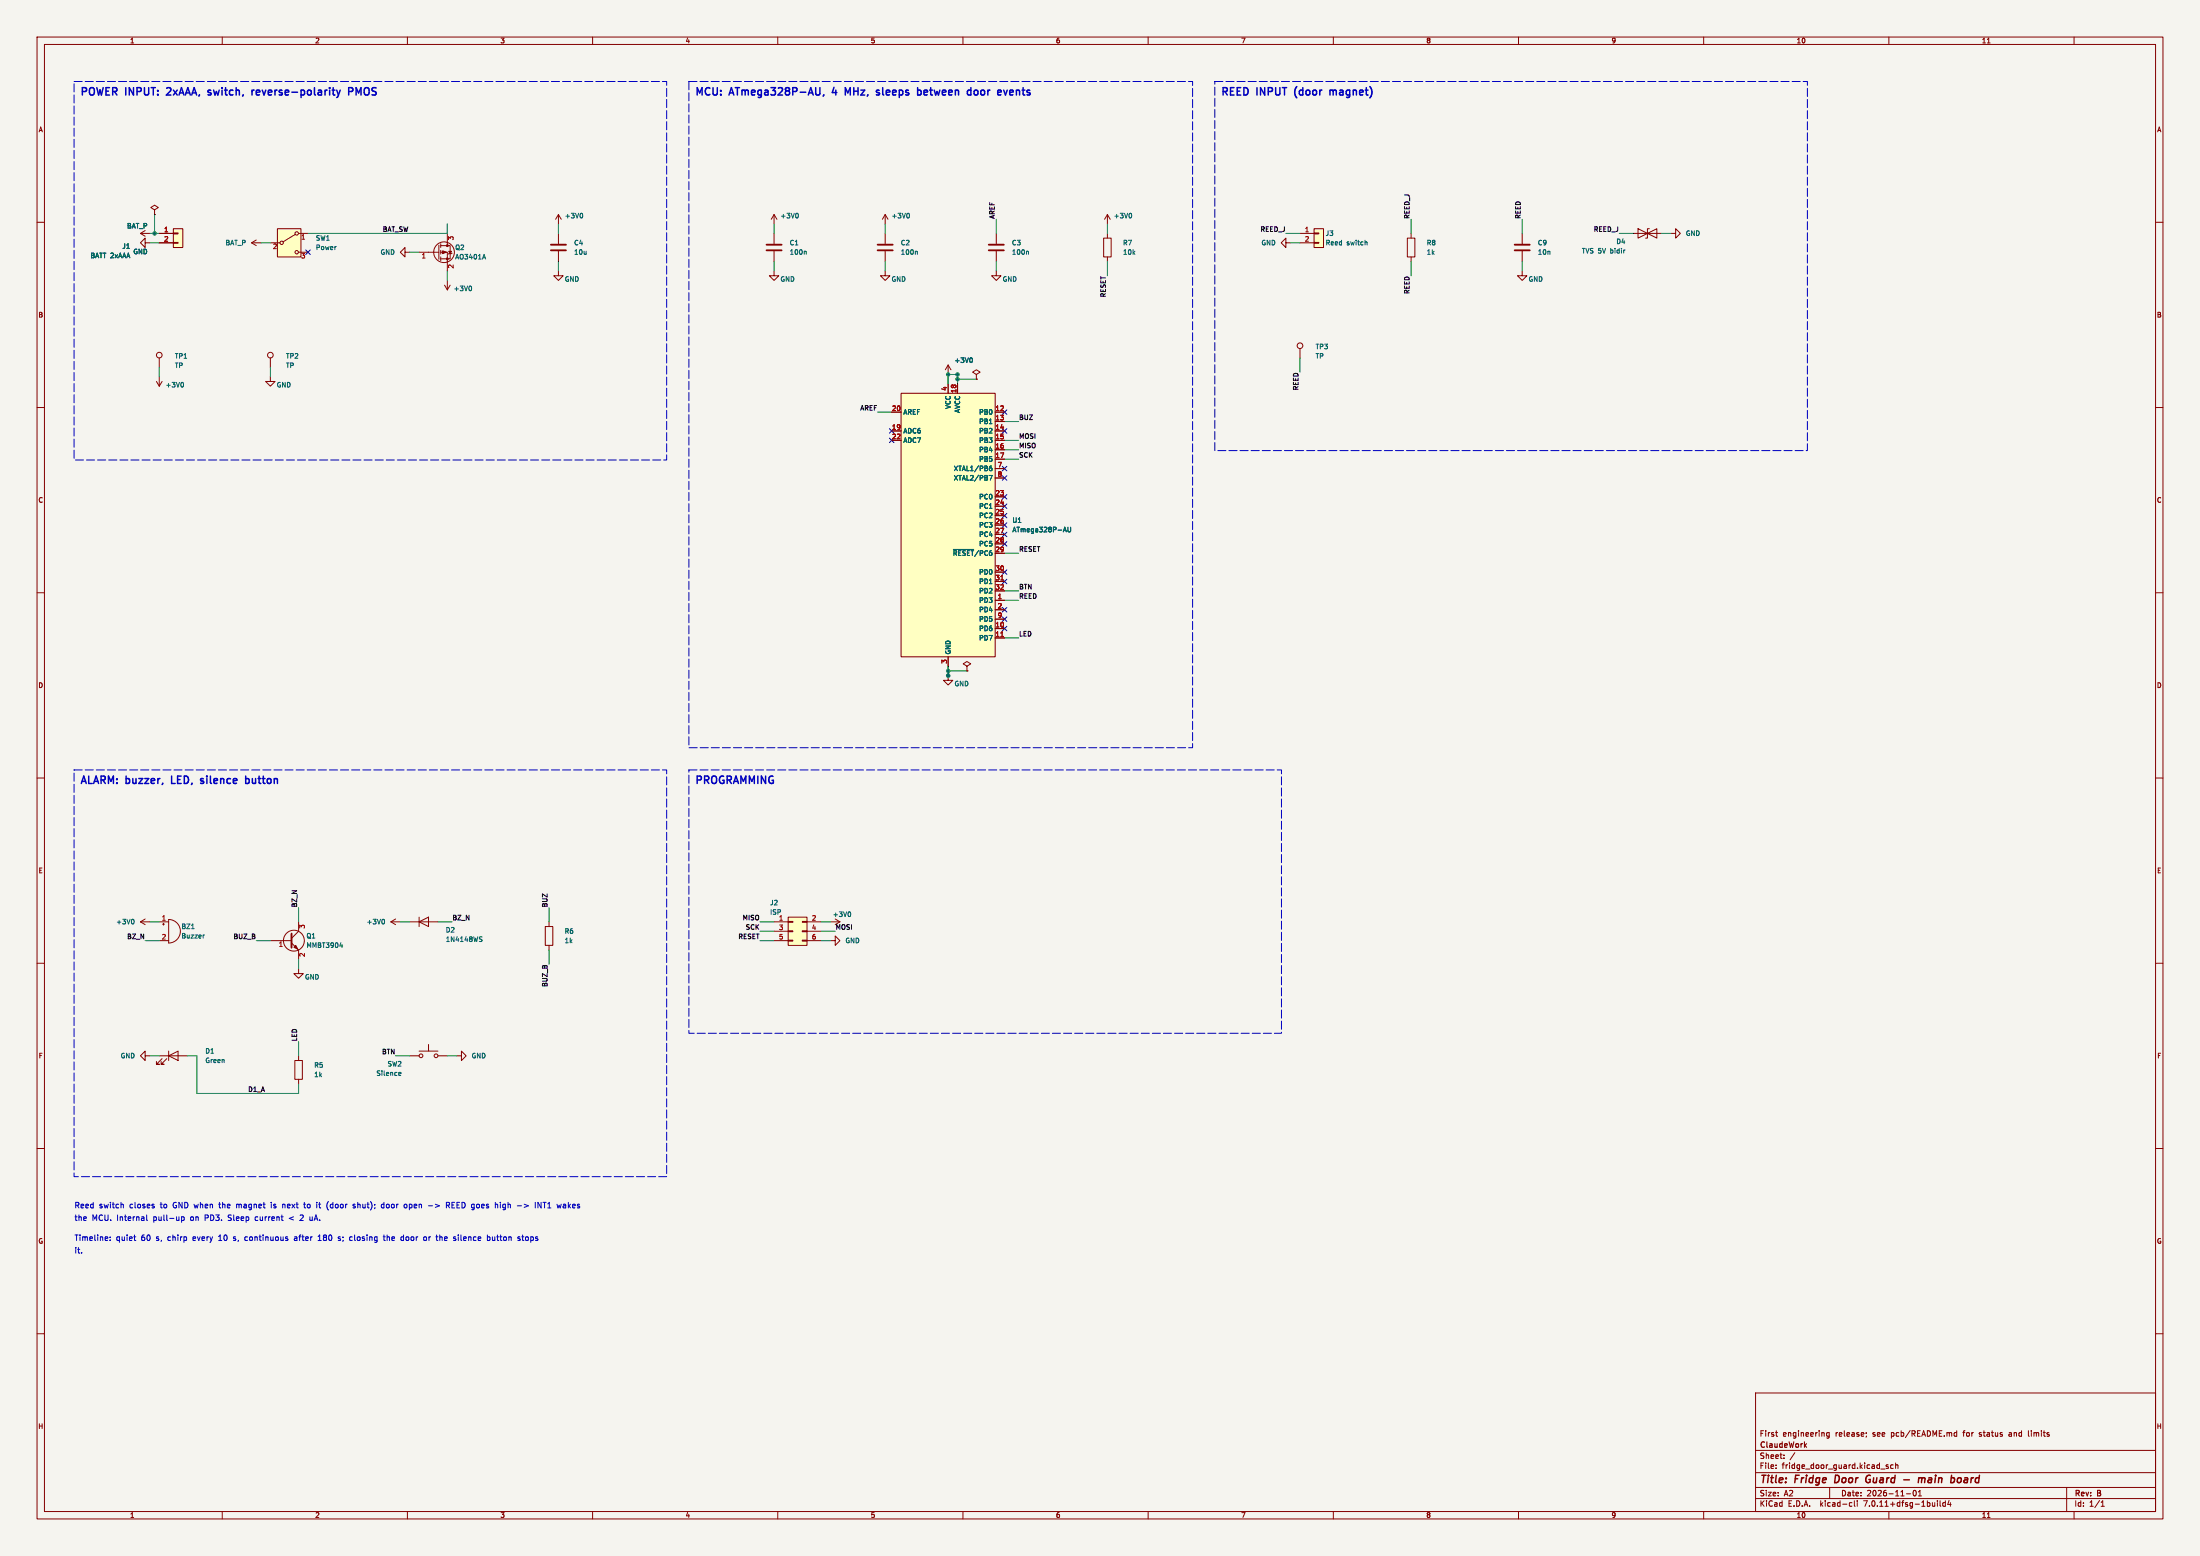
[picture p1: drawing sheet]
<svg xmlns="http://www.w3.org/2000/svg" width="594mm" height="420mm" viewBox="0 0 594 420" stroke-linecap="round" stroke-linejoin="round" font-family="sans-serif">
<path d="M0 0h594v420h-594z" fill="#f5f4ef" stroke="#f5f4ef" stroke-width=".27"/>
<g fill="none" stroke="#840000" stroke-width=".27">
<path d="M10 10h574v400h-574zM12 12h570v396h-570zM60 10v2M110 10v2M160 10v2M210 10v2M260 10v2M310 10v2M360 10v2M410 10v2M460 10v2M510 10v2"/>
<path d="M536.6 11.6h.7M560 10v2M10 60h2M41.7 56.6l1-.6-1-.6-1 .6 1 .6v1.3M41.7 57.9h.1M150.8 57.9v2.6M150.8 57.9l-.8 1.3M150.8 57.9l.7 1.3M209 57.9v2.6M209 57.9l-.8 1.3M209 57.9l.8 1.3M239 57.9v2.6"/>
<path d="M239 57.9l-.8 1.3M239 57.9l.8 1.3M299 57.9l-.8 1.3M299 57.9v2.6M299 57.9l.8 1.3M582 60h2M37.9 63l1.3 .8M37.9 63h2.6M39.2 65.5v-1.2l-1.3 1.2 1.3 1.3v-1.3h1.3M39.2 62.2l-1.3 .8M43 65.5h3.8M43 63h3.8"/>
<path d="M46.8 65.4h1.3v.3h-1.3zM46.8 62.9h1.3v.2h-1.3zM46.8 61.7h2.5v5.1h-2.5zM67.9 65.5l1.3 .8M67.9 65.5h2.6M69.2 64.8l-1.3 .7M73 65.5h2.5M74.9 61.7h6.4v7.6h-6.4zM79.7 63.3l-3.3 2M80.6 68.1h2.6M80.6 63h2.6M109.4 68.1v-1.3l-1.3 1.3 1.3 1.2v-1.2h1.2"/>
<path d="M113.2 68.1h5.3M118.5 66.2v3.8M119 68.1h1.8v5.1M119 66.3h2.5v3.6h-2.5M119 65.8v1M119 67.6v1M119 69.3v1.1M120 77l.8 1.2M120.8 63v3.3M120.8 75.7v2.5M121.2 67.8h.7l-.4 .7zM121.5 77l-.7 1.2"/>
<path d="M122.1 68.3l-1.1 .3M150.8 73.2v1.2h1.2l-1.2 1.3-1.3-1.3h1.3M150.8 63v2.8M150.8 67.8v2.8M209 73.2v1.2h1.3l-1.3 1.3-1.3-1.3h1.3M209 63v2.8M209 67.8v2.8M239 73.2v1.2h1.3l-1.3 1.3-1.3-1.3h1.3M239 63v2.8M239 67.8v2.8M269 73.2v1.2h1.3l-1.3 1.3-1.3-1.3h1.3M269 63v2.8"/>
<path d="M269 67.8v2.8M298 64.3h2v5h-2zM299 63v1.3M299 69.3v1.3M347.2 65.5v-1.2l-1.3 1.2 1.3 1.3v-1.3h1.3M351 65.5h3.8M351 63h3.8M354.8 65.4h1.3v.3h-1.3zM354.8 62.9h1.3v.2h-1.3zM354.8 61.7h2.6v5.1h-2.6zM380 64.3h2v5h-2zM381 63v1.3"/>
<path d="M381 69.3v1.3M411 73.2v1.2h1.3l-1.3 1.3-1.3-1.3h1.3M411 63v2.8M411 67.8v2.8M441 63h7.6M442.3 61.7v2.6l5-2.6v2.6zM445.3 61.7h-.5v2.6h-.5M451.2 63h1.2v-1.3l1.3 1.3-1.3 1.3v-1.3M43 96.6v2.6M73 96.6v2.6M256 98.5v2.6M256 98.5l-.8 1.3"/>
<path d="M256 98.5l.8 1.3M351 94.1v2.5M10 110h2M42.2 103l.8 1.2M43 101.7v2.5M43.8 103l-.8 1.2M73 101.7v1.3h1.3l-1.3 1.2-1.3-1.2h1.3M240.8 111.2h2.5M240.8 116.3h2.5M240.8 118.9h2.5M243.3 106.2h25.4v71.1h-25.4zM256 103.6v2.6"/>
<path d="M258.5 103.6v2.6M263.6 101.1l1-.7-1-.6-1 .6 1 .7v1.2M263.6 102.3h.1M268.7 111.2h2.5M268.7 113.8h2.5M268.7 116.3h2.5M268.7 118.9h2.5M582 110h2M268.7 121.4h2.5M268.7 123.9h2.5M268.7 134.1h2.5M268.7 136.6h2.5"/>
<path d="M268.7 139.2h2.5M268.7 126.5h2.5M268.7 129h2.5M10 160h2M268.7 141.7h2.5M268.7 144.3h2.5M268.7 146.8h2.5M268.7 149.3h2.5M268.7 154.4h2.5M268.7 157h2.5M268.7 159.5h2.5M582 160h2"/>
<path d="M256 177.3v2.5M261.1 179.8l1-.6-1-.6-1 .6 1 .6v1.3M268.7 162h2.5M268.7 169.7h2.5M268.7 172.2h2.5M268.7 164.6h2.5M268.7 167.1h2.5M256 182.4v1.2h1.3l-1.3 1.3-1.3-1.3h1.3M261.1 181.1h.1M10 210h2M582 210h2M10 260h2"/>
<path d="M37.9 248.8l1.3 .8M37.9 248.8h2.6M39.2 248.1l-1.3 .7M43 248.8h2.5M43 253.9h2.5M43.9 249.5h.5M44.1 249.2v.5M45.5 248.2a3.2 3.2 0 0 1 3.2 3.2 3.2 3.2 0 0 1-3.2 3.1zM73 253.9h5.7M78.7 254.5l1.9 1.9v2.6M80.6 248.8v2.6l-1.9 1.9M105.5 248.8h2.6"/>
<path d="M105.5 248.8l1.3 .8M106.8 248.1l-1.3 .7M110.6 248.8h7.6M113.2 248.8l2.5-1.3v2.6zM113.2 247.5v2.6M147.2 250.1h2.1v5.1h-2.1zM148.2 248.8v1.3M148.2 255.2v1.2M209 248.8h3.8M209 253.9h3.8M209 251.4h3.8M212.8 253.8h1.3v.2h-1.3z"/>
<path d="M212.8 251.2h1.3v.3h-1.3zM212.8 248.7h1.3v.2h-1.3zM212.8 247.5h5.1v7.7h-5.1zM216.6 253.8h1.3v.2h-1.3zM216.6 251.2h1.3v.3h-1.3zM216.6 248.7h1.3v.2h-1.3zM217.9 248.8h3.8M217.9 253.9h3.8M217.9 251.4h3.8M224.2 253.9h1.3v-1.3l1.3 1.3-1.3 1.3v-1.3M224.2 248.8h2.6M225.5 248.1l1.3 .7"/>
<path d="M226.8 248.8l-1.3 .8M582 260h2M80.6 261.5v1.3h1.3l-1.3 1.3-1.2-1.3h1.2M39.2 285v-1.3l-1.3 1.3 1.3 1.3v-1.3h1.3M43 285h7.6M43.8 285.7l-1.6 1.6h.8h-.8v-.8M45 285.7l-1.5 1.6h.8h-.8v-.8M45.5 285l2.6-1.3v2.6zM45.5 283.7v2.6M79.6 286.3h2v5h-2zM80.6 285v1.3M80.6 291.3v1.3"/>
<path d="M110.6 285h2.6M113.2 283.7h5M115.7 281.9v1.8M118.2 285h2.6M123.3 285h1.3v-1.3l1.3 1.3-1.3 1.3v-1.3M10 310h2M582 310h2M10 360h2M474 376h108v32h-108zM582 360h2M474 397.5h108M474 391.5h108"/>
<path d="M479.4 386.7h.6M479.5 396.2v.2M479.5 395.4v.2M479.7 387.6l.3 .1M481.7 393.5v.2M481.7 392.7v.2M484.6 392.1l-1.3 1.9M493.9 386.7h-.4l-.3 .3 .1 .6h.6M493.9 386.7v1.2l-.3 .3-.4-.1M503.9 386.7v.2M504 387.6l-.2 .3M507.8 396.5h1.2"/>
<path d="M509.8 395.4h-.3l-.3 .2 .1 .2 .5 .1v.4h-.6M511.2 395.4h-.5l-.2 .3 .1 .6h.6M511.8 395.5l.6-.1 .1 1M511.8 394.9v1.5M527.7 386.7h.6M527.7 387.6h.6M528.3 386.2v1.5M542.5 387.2v.4M547.7 386.2v1.3l.2 .2M60 408v2M110 408v2M160 408v2"/>
<path d="M210 408v2M260 408v2M310 408v2M360 408v2M410 408v2M460 408v2M474 404.5h108M474 401.5h108M494 401.5v3M499.6 405.6h.4M500 406.5l-.4 .1M500.7 405.1v1.3l.2 .2"/>
<path d="M501.5 405.1v.1M501.5 405.6v1M510 408v2M514.7 403.2h1.2M516.7 402.3h.2a.8 .8 0 0 1 .5 .7 .8 .8 0 0 1-.5 .8 1 1 0 0 1-.2-1.5zM518 403.8h.8M518 402.7l.4-.4v1.5M523.1 405.1v.1M523.1 405.6v1M523.8 405.1v1.3l.2 .2M525.2 405.6h-.4l-.3 .3 .2 .6h.5M525.2 405.1v1.5"/>
<path d="M526.2 405l-.3 1.1h.9M526.6 405.6v1M536.6 409.6h.7M558 401.5v6.5M560 408v2M567.3 406.6h.9M567.3 405.5l.4-.4v1.5"/>
<circle cx="76" cy="65.5" r=".46"/>
<circle cx="80.1" cy="68.1" r=".46"/>
<circle cx="80.1" cy="63" r=".46"/>
<circle cx="119.9" cy="68.1" r="2.79"/>
<circle cx="43" cy="95.9" r=".76"/>
<circle cx="73" cy="95.9" r=".76"/>
<circle cx="351" cy="93.3" r=".76"/>
<circle cx="79.3" cy="253.9" r="2.82"/>
<circle cx="113.7" cy="285" r=".51"/>
<circle cx="117.7" cy="285" r=".51"/>
</g>
<path d="M495.6 398.2l-.2 2h.4M503.9 399.9l.4 .3 .5-.1M504.6 399.3h.4M504.8 398.2l-.5 .1-.4 .4M514 399.4h1.5M518.1 398.9l-.2 1.3M518.2 399l.5-.1 .2 .2M518.9 399.1l.3-.2 .5 .1-.1 1.2M518.9 399.1l-.1 1.1M528.6 399.1l.6-.2 .4 .3-.3 .9h-.7" fill="none" stroke="#840000" stroke-width=".4"/>
<g fill="none" stroke="#006464" stroke-width=".27">
<path d="M157 57.6a.79 .79 0 0 1 0 1.2M215.2 57.6a.8 .8 0 0 1 0 1.2M245.2 57.6a.79 .79 0 0 1 0 1.2M305.2 57.6a.8 .8 0 0 1 0 1.2M127 77.2a.8 .8 0 0 1 0 1.3M130.7 68.7l.4 1.2M217.5 67.8l.2 .2v.7M247.5 67.8l.2 .2v.7M277.5 67.8l.2 .2v.7M368.9 65.3l.2 .2v.6M262.2 96.6a.8 .8 0 0 1 0 1.3M49.2 103.2a.79 .79 0 0 1 0 1.3"/>
<path d="M267.1 128.3h.8l-.5 1.3M267.2 126.4l.4-.1 .3 .2-.2 .5-.5-.1M267.7 125.8l-.5 .3M257.4 148.3h5.5M287.2 143.2h.6M287.5 142.3l.4 1.3M288.3 142.3v1l.3 .3 .5-.3v-1M35.9 248.1a.79 .79 0 0 1 0 1.3M51.7 250.7h.7M55.2 252.4h-.2M91.7 255.3h.8M92.3 254.9v.8"/>
<path d="M103.5 248.1a.79 .79 0 0 1 0 1.3M129.7 253.5l.3 .1 .1 .3-.5 .2M129.7 252.9h.4M229.4 246.1a.79 .79 0 0 1 0 1.3M107.8 289.5h.4l.1 .3-.6 .1M108.2 290.2l-.4 .1"/>
</g>
<path d="M148.7 67.6h4.1M148.7 66h4.1M207 67.6h4M207 66h4M237 67.6h4M237 66h4M267 67.6h4M267 66h4M409 67.6h4M409 66h4M78.7 252v3.8" fill="none" stroke="#840000" stroke-width=".51"/>
<g fill="#840000" stroke="#840000" stroke-width=".27">
<path d="M119.5 67.7l1 .4-1 .4z"/>
<path d="M79.4 255.7l.5-.5 .5 1z"/>
<circle cx="120.8" cy="69.9" r=".25"/>
<circle cx="120.8" cy="66.3" r=".25"/>
</g>
<g fill="#ffffc2" stroke="#ffffc2" stroke-width=".27">
<path d="M46.8 61.7h2.5v5.1h-2.5z"/>
<path d="M243.3 106.2h25.4v71.1h-25.4z"/>
<path d="M212.8 247.5h5.1v7.7h-5.1z"/>
<path d="M354.8 61.7h2.6v5.1h-2.6z"/>
<path d="M74.9 61.7h6.4v7.6h-6.4z"/>
</g>
<path d="M270.2 156.5h.7M270.2 171.8h.7" fill="none" stroke="#a90000" stroke-width=".27"/>
<g fill="none" stroke="#0000c2" stroke-width=".27">
<path d="M28.9 333.8l.2 .4-.7 .1M29 334.8h-.1M29.7 334.7v.1M29.7 333.9v.2M33.1 325l.2 .3v.7M36.1 333.8h.6M36.4 334.8h.3M39.6 327.9v1.3l.2 .2M41.6 325.6v.4M49 328.4v1.5M49 328.5l.5-.1 .2 .3-.1 .7h-.6M59 334.8h.9"/>
<path d="M59.2 333.7l-.2 .1M63 334.8h.2M63.1 333.9v.4M63.9 325v1M64 325.1l-.1 .1M66.4 333.8l-.3 .3v.5l.3 .2M69 328.6v.7M73.2 324.5v.2M73.2 325v1M76.3 325v1M76.7 325l-.4 .2M77.7 334.4v.4"/>
<path d="M79.2 328.4l-1.1 .5 1.1 .4M80 333.8l-.5 .1M80 334.3l-.5 .2v.3h.5M81.6 327.9l-.6 .2M81.8 328.6l-.8 .8h.9M82 325h.5M82.2 324.5v1.3l.3 .2M83.7 329.4h.5M85.9 334.8h.8M85.9 333.8l.4-.5v1.5M86 325h.6M88.5 326.3l.2 .3"/>
<path d="M88.7 324.3l-.2 .3M91.9 333.9l-.4-.1-.2 .3 .1 .2 .5 .1v.4h-.6M94.7 333.8l.4 .1M95.1 334.8h-.4M95.9 325.1l-.4-.1-.2 .3 .1 .2 .5 .1v.4h-.6M103.5 333.8h.5M103.7 325.1l-.5-.1-.2 .3 .1 .7h.6M103.7 324.5v1.5M103.7 333.3v1.3l.3 .2M104.5 333.3v1.5M104.6 333.9l-.1 .1M108.5 333.8l.5 .1"/>
<path d="M109 334.8h-.5M109 333.3v1.5M109.6 325l.3 .3v.5l-.3 .2M114.9 333.8l.3 .3v.5l-.3 .2M115.7 325.5h1.1M118.8 333.9h.5M120.5 325.3h.7l.1-.6-.8-.2v1.5M120.9 325.3l.5 .7M122 325.3h.5M122.7 324.5h-.7v1.5h.7M123.7 333.3v.2M123.7 333.8v1"/>
<path d="M131.7 333.8l.6 .3-.1 .6-.5 .1M133 333.8v.8l.4 .2M135.1 324.5v.2M135.1 325v1M140.2 334.3l.3 .3-.3 .2M140.2 333.8l.2 .1M140.9 333.8h.6M141.1 333.3v1.3l.4 .2M141.5 325l1.2 .5-1.2 .4M144.5 324.5v1.5M146.1 324.5v1.5l-.9-1.5v1.5M146.6 324.5h.9"/>
<path d="M152.1 325.1h.6v.9M152.1 326h.6M152.7 325.4l-.6 .1"/>
</g>
<g fill="none" stroke="#0000c2" stroke-width=".4">
<path d="M45.1 23.7l-.1 .1M46 24.5l-1.1 1.2h1.2M56.4 24.3l.5 .1M56.4 25l.5 .1 .1 .3-.3 .3h-.4M68.6 24.3l-.6 .4M69.9 24.3h-.4l-.3 .3 .1 1 .6 .1M70.1 24.8l-.9 .2M94.1 24.7l1-.1 .2-.3-.1-.5-.3-.1h-.8v2M96.8 25.1l-.7-1.4v2M221.4 23.7v1.6l-.4 .4M222.4 25.6l-.2 .3M225.2 23.6l-.5 1.4h1.3"/>
<path d="M229.6 23.7l-.7 1.4-.7-1.4v2M237.2 25l.3 .3-.3 .4M237.2 24.3l.2 .1M250.3 24.4l-.5-.1-.3 .3 .1 1h.7M250.4 24.8l-.9 .2M263.1 24.5l.3-.2 .6 .2v.8l-.1 .3-.5 .1-.3-.2zM273.5 24.4l-.6-.1-.3 .3 .1 1h.8M273.6 24.8l-1 .2M359.1 24.3v1.4M359.1 24.5l.6-.2 .3 .3M360 24.6v1.1M360 24.4v.2"/>
<path d="M46.3 209.5v2h1M54.2 210.7l.8 .4-.1 .3-.6 .1M54.2 210.2h.7M66.3 210.2l.6-.1 .4 .4-.2 .9h-.8M66.3 209.5v2"/>
</g>
<path d="M20 22h160v102.2h-160v-102.2M186 22h136v179.8h-136v-179.8M328 22h160v99.6h-160v-99.6M20 207.8h160v109.8h-160v-109.8M186 207.8h160v71.1h-160v-71.1" fill="none" stroke="#0000c2" stroke-width=".27" stroke-dasharray="2.2 .8"/>
<g fill="none" stroke="#009600" stroke-width=".27">
<path d="M41.7 57.9v5.1M269 59.2v3.8M381 59.2v3.8M411 59.2v3.8M40.5 65.5h2.5M40.5 63h2.5M70.5 65.5h2.5M110.6 68.1h2.6M120.8 60.5v2.5h-37.6M120.8 73.2v2.5M150.8 60.5v2.5M150.8 70.6v2.6"/>
<path d="M209 60.5v2.5M209 70.6v2.6M239 60.5v2.5M239 70.6v2.6M269 70.6v2.6M299 60.5v2.5M299 70.6v3.8M347.2 63h3.8M348.5 65.5h2.5M381 70.6v3.8M411 70.6v2.6M437.2 63h3.8"/>
<path d="M448.6 63h2.6M43 99.2v2.5M73 99.2v2.5M351 96.6v3.8M236.9 111.2h3.9M256 101.1h.1M256 101.1h2.5v2.5M256 101.1v2.5M258.5 102.3h5.1M271.2 118.9h3.8M271.2 113.8h3.8M271.2 121.4h3.8"/>
<path d="M271.2 123.9h3.8M271.2 149.3h3.8M271.2 159.5h3.8M256 179.8v2.6M271.2 162h3.8M271.2 172.2h3.8M256 182.4h.1M256 181.1h5.1M39.2 253.9h3.8M40.5 248.8h2.5M69.2 253.9h3.8M80.6 245v3.8"/>
<path d="M80.6 259v2.5M108.1 248.8h2.5M118.2 248.8h3.9M148.2 245v3.8M148.2 256.4v3.8M205.2 248.8h3.8M205.2 253.9h3.8M205.2 251.4h3.8M221.7 248.8h2.5M221.7 253.9h2.5M221.7 251.4h3.8M40.5 285h2.5"/>
<path d="M50.6 285h2.6v10.1h27.4v-2.5M80.6 281.2v3.8M106.8 285h3.8M120.8 285h2.5"/>
</g>
<g fill="none" stroke="#000084" stroke-width=".27">
<path d="M82.6 67.5l1.2 1.2M83.8 67.5l-1.2 1.2M240.2 115.7l1.2 1.2M240.2 118.2l1.2 1.3M241.4 115.7l-1.2 1.2M241.4 118.2l-1.2 1.3M270.6 110.6l1.2 1.2M270.6 115.7l1.2 1.2M271.8 110.6l-1.2 1.2M271.8 115.7l-1.2 1.2M270.6 128.4l1.2 1.2M270.6 138.6l1.2 1.2"/>
<path d="M270.6 133.5l1.2 1.2M270.6 136l1.2 1.2M270.6 125.9l1.2 1.2M271.8 128.4l-1.2 1.2M271.8 138.6l-1.2 1.2M271.8 133.5l-1.2 1.2M271.8 136l-1.2 1.2M271.8 125.9l-1.2 1.2M270.6 146.2l1.2 1.2M270.6 143.6l1.2 1.3M270.6 153.8l1.2 1.2M270.6 156.3l1.2 1.3"/>
<path d="M270.6 141.1l1.2 1.2M271.8 146.2l-1.2 1.2M271.8 143.6l-1.2 1.3M271.8 153.8l-1.2 1.2M271.8 156.3l-1.2 1.3M271.8 141.1l-1.2 1.2M270.6 169.1l1.2 1.2M270.6 166.5l1.2 1.2M270.6 164l1.2 1.2M271.8 169.1l-1.2 1.2M271.8 166.5l-1.2 1.2M271.8 164l-1.2 1.2"/>
</g>
<g fill="#009600" stroke="#009600" stroke-width=".27">
<circle cx="258.5" cy="101.1" r=".46"/>
<circle cx="41.7" cy="63" r=".46"/>
<circle cx="256" cy="182.4" r=".46"/>
<circle cx="256" cy="181.1" r=".46"/>
<circle cx="256" cy="101.1" r=".46"/>
<circle cx="258.5" cy="102.3" r=".46"/>
</g>
<g font-size="2.8" fill="#0000c2">
<text x="21.5" y="26.3">POWER</text>
<text x="34" y="26.3">INPUT:</text>
<text x="46" y="26.3">2xAAA,</text>
<text x="57.9" y="26.3">switch,</text>
<text x="70.5" y="26.3">reverse-polarity</text>
<text x="97.4" y="26.3">PMOS</text>
<text x="187.5" y="26.3">MCU:</text>
<text x="197.2" y="26.3">ATmega328P-AU,</text>
<text x="225.7" y="26.3">4</text>
<text x="229.9" y="26.3">MHz,</text>
<text x="239.2" y="26.3">sleeps</text>
<text x="251" y="26.3">between</text>
<text x="265.3" y="26.3">door</text>
<text x="274.3" y="26.3">events</text>
<text x="329.5" y="26.3">REED</text>
<text x="339.4" y="26.3">INPUT</text>
<text x="350.4" y="26.3">(door</text>
<text x="360.8" y="26.3">magnet)</text>
<text x="21.5" y="212.2">ALARM: buzzer,</text>
<text x="47.2" y="212.2">LED,</text>
<text x="55.9" y="212.2">silence</text>
<text x="68.8" y="212.2">button</text>
<text x="187.5" y="212.2">PROGRAMMING</text>
</g>
<g font-size="2.8" fill="#840000">
<text x="475" y="400.9">Title:</text>
<text x="484.7" y="400.9">Fridge</text>
<text x="496.2" y="400.9">Door</text>
<text x="505.4" y="400.9">Guard</text>
<text x="516.4" y="400.9">-</text>
<text x="521.2" y="400.9">main</text>
<text x="530.8" y="400.9">board</text>
</g>
<g font-size="2.1" fill="#0000c2">
<text x="20" y="329.7">the</text>
<text x="20" y="326.3">Reed</text>
<text x="24.8" y="329.7">MCU. Internal</text>
<text x="26.7" y="326.3">switch</text>
<text x="35" y="326.3">closes</text>
<text x="41.5" y="329.7">pull-up</text>
<text x="43.5" y="326.3">to</text>
<text x="47" y="326.3">GND when</text>
<text x="51.7" y="329.7">on</text>
<text x="55.7" y="329.7">PD3.</text>
<text x="59.7" y="326.3">the</text>
<text x="62.2" y="329.7">Sleep</text>
<text x="64.5" y="326.3">magnet</text>
<text x="69.6" y="329.7">current</text>
<text x="74" y="326.3">is</text>
<text x="77.3" y="326.3">next</text>
<text x="82.1" y="329.7">2</text>
<text x="83.3" y="326.3">to</text>
<text x="84.8" y="329.7">uA.</text>
<text x="86.8" y="326.3">it</text>
<text x="89.7" y="326.3">(door</text>
<text x="97" y="326.3">shut);</text>
<text x="104.8" y="326.3">door</text>
<text x="111.1" y="326.3">open</text>
<text x="117.7" y="326.3">-&gt;</text>
<text x="122.7" y="326.3">REED goes</text>
<text x="136.3" y="326.3">high</text>
<text x="147.4" y="326.3">INT1</text>
<text x="153.5" y="326.3">wakes</text>
<text x="20" y="335.1">Timeline:</text>
<text x="31.3" y="335.1">quiet</text>
<text x="38.2" y="335.1">60</text>
<text x="42.3" y="335.1">s,</text>
<text x="45.6" y="335.1">chirp</text>
<text x="52.5" y="335.1">every</text>
<text x="59.6" y="335.1">10</text>
<text x="63.7" y="335.1">s,</text>
<text x="67" y="335.1">continuous</text>
<text x="80.5" y="335.1">after</text>
<text x="87.1" y="335.1">180</text>
<text x="92.7" y="335.1">s;</text>
<text x="95.9" y="335.1">closing</text>
<text x="105.3" y="335.1">the</text>
<text x="110.1" y="335.1">door</text>
<text x="116.4" y="335.1">or</text>
<text x="119.9" y="335.1">the</text>
<text x="124.7" y="335.1">silence</text>
<text x="134" y="335.1">button</text>
<text x="142.4" y="335.1">stops</text>
<text x="20" y="338.5">it.</text>
</g>
<g font-size="2.1" fill="#840000">
<text x="475" y="388">First</text>
<text x="481.3" y="388">engineering</text>
<text x="495.6" y="388">release;</text>
<text x="505.8" y="388">see</text>
<text x="510.8" y="388">pcb/README.md</text>
<text x="530.5" y="388">for</text>
<text x="534.9" y="388">status</text>
<text x="543.1" y="388">and</text>
<text x="548.5" y="388">limits</text>
<text x="475" y="394">Sheet:</text>
<text x="475" y="391.2">ClaudeWork</text>
<text x="475" y="396.7">File:</text>
<text x="481.1" y="396.7">fridge_door_guard.kicad_sch</text>
<text x="475" y="406.9">KiCad</text>
<text x="475" y="404.1">Size:</text>
<text x="481.7" y="404.1">A2</text>
<text x="482.7" y="406.9">E.D.A.</text>
<text x="491.6" y="406.9">kicad-cli</text>
<text x="497" y="404.1">Date:</text>
<text x="503.5" y="406.9">7.0.11+dfsg-1build4</text>
<text x="504" y="404.1">2026-11-01</text>
<text x="560" y="404.3">Rev:</text>
<text x="560" y="406.9">Id:</text>
<text x="564.1" y="406.9">1/1</text>
<text x="566.4" y="404.3">B</text>
</g>
<g font-size="1.8" fill="#840000">
<text x="35" y="11.9">1</text>
<text x="85" y="11.9">2</text>
<text x="135" y="11.9">3</text>
<text x="185" y="11.9">4</text>
<text x="235" y="11.9">5</text>
<text x="285" y="11.9">6</text>
<text x="335" y="11.9">7</text>
<text x="385" y="11.9">8</text>
<text x="435" y="11.9">9</text>
<text x="485" y="11.9">10</text>
<text x="535" y="11.9">11</text>
<text x="10.3" y="35.9">A</text>
<text x="582.3" y="35.9">A</text>
<text x="10.3" y="85.9">B</text>
<text x="582.3" y="85.9">B</text>
<text x="10.3" y="135.9">C</text>
<text x="582.3" y="135.9">C</text>
<text x="10.3" y="185.9">D</text>
<text x="582.3" y="185.9">D</text>
<text x="10.3" y="235.9">E</text>
<text x="582.3" y="235.9">E</text>
<text x="10.3" y="285.9">F</text>
<text x="582.3" y="285.9">F</text>
<text x="10.3" y="335.9">G</text>
<text x="582.3" y="335.9">G</text>
<text x="10.2" y="385.9">H</text>
<text x="582.2" y="385.9">H</text>
<text x="35" y="409.9">1</text>
<text x="85" y="409.9">2</text>
<text x="135" y="409.9">3</text>
<text x="185" y="409.9">4</text>
<text x="235" y="409.9">5</text>
<text x="285" y="409.9">6</text>
<text x="335" y="409.9">7</text>
<text x="385" y="409.9">8</text>
<text x="435" y="409.9">9</text>
<text x="485" y="409.9">10</text>
<text x="535" y="409.9">11</text>
</g>
<g font-size="1.8" fill="#006464">
<text x="152.4" y="59.1">+3V0</text>
<text x="210.6" y="59.1">+3V0</text>
<text x="240.6" y="59.1">+3V0</text>
<text x="300.6" y="59.1">+3V0</text>
<text x="34.2" y="61.9">BAT_P</text>
<text x="85.2" y="65.1">SW1</text>
<text x="357.8" y="63.9">J3</text>
<text x="455.1" y="63.9">GND</text>
<text x="24.3" y="69.9">BATT 2xAAA</text>
<text x="32.9" y="67.3">J1</text>
<text x="35.9" y="68.8">GND</text>
<text x="60.8" y="66.4">BAT_P</text>
<text x="85.2" y="67.7">Power</text>
<text x="102.6" y="68.9">GND</text>
<text x="122.8" y="70.2">AO3401A</text>
<text x="122.8" y="67.7">Q2</text>
<text x="154.9" y="66.4">C4</text>
<text x="154.9" y="68.9">10u</text>
<text x="213.1" y="66.4">C1</text>
<text x="213.1" y="68.9">100n</text>
<text x="243.1" y="66.4">C2</text>
<text x="243.1" y="68.9">100n</text>
<text x="273.1" y="66.4">C3</text>
<text x="273.1" y="68.9">100n</text>
<text x="303.1" y="66.4">R7</text>
<text x="303.1" y="68.9">10k</text>
<text x="340.5" y="66.4">GND</text>
<text x="357.8" y="66.4">Reed</text>
<text x="363.6" y="66.4">switch</text>
<text x="385.1" y="66.4">R8</text>
<text x="385.1" y="68.9">1k</text>
<text x="415.1" y="66.4">C9</text>
<text x="415.1" y="68.9">10n</text>
<text x="427" y="68.6">TVS 5V</text>
<text x="434.9" y="68.6">bidir</text>
<text x="436.3" y="66.1">D4</text>
<text x="152.4" y="76.2">GND</text>
<text x="210.6" y="76.2">GND</text>
<text x="240.6" y="76.2">GND</text>
<text x="270.6" y="76.2">GND</text>
<text x="412.6" y="76.2">GND</text>
<text x="122.4" y="78.8">+3V0</text>
<text x="355.1" y="94.4">TP3</text>
<text x="47.1" y="97">TP1</text>
<text x="47.1" y="99.5">TP</text>
<text x="77.1" y="97">TP2</text>
<text x="77.1" y="99.5">TP</text>
<text x="257.6" y="98.1">+3V0</text>
<text x="355.1" y="97">TP</text>
<text x="44.6" y="104.8">+3V0</text>
<text x="74.6" y="104.8">GND</text>
<text x="243.8" y="112.1">AREF</text>
<text x="256.9" y="110.5" transform="rotate(-90 256.9 110.5)">VCC</text>
<text x="259.4" y="111.6" transform="rotate(-90 259.4 111.6)">AVCC</text>
<text x="264.2" y="112.1">PB0</text>
<text x="243.8" y="117.2">ADC6</text>
<text x="243.8" y="119.7">ADC7</text>
<text x="264.2" y="114.6">PB1</text>
<text x="264.2" y="117.2">PB2</text>
<text x="264.2" y="119.7">PB3</text>
<text x="264.2" y="122.3">PB4</text>
<text x="264.2" y="124.8">PB5</text>
<text x="257.4" y="127.3">XTAL1/PB6</text>
<text x="257.4" y="129.9">XTAL2/PB7</text>
<text x="264.2" y="135">PC0</text>
<text x="264.2" y="137.5">PC1</text>
<text x="264.2" y="140">PC2</text>
<text x="264.2" y="142.6">PC3</text>
<text x="273.3" y="141.3">U1</text>
<text x="273.3" y="143.9">ATmega328P-AU</text>
<text x="264.2" y="145.1">PC4</text>
<text x="264.2" y="147.7">PC5</text>
<text x="257.2" y="150.2">~{RESET}/PC6</text>
<text x="264.2" y="155.3">PD0</text>
<text x="264.2" y="157.8">PD1</text>
<text x="264.2" y="160.4">PD2</text>
<text x="264.2" y="162.9">PD3</text>
<text x="264.2" y="165.4">PD4</text>
<text x="264.2" y="168">PD5</text>
<text x="264.2" y="170.5">PD6</text>
<text x="264.2" y="173.1">PD7</text>
<text x="256.9" y="176.8" transform="rotate(-90 256.9 176.8)">GND</text>
<text x="257.6" y="185.4">GND</text>
<text x="207.8" y="244.5">J2</text>
<text x="31.3" y="249.7">+3V0</text>
<text x="48.9" y="251">BZ1</text>
<text x="98.9" y="249.7">+3V0</text>
<text x="120.2" y="251.9">D2</text>
<text x="207.8" y="247.1">ISP</text>
<text x="224.7" y="247.7">+3V0</text>
<text x="48.9" y="253.5">Buzzer</text>
<text x="82.6" y="253.5">Q1</text>
<text x="82.6" y="256">MMBT3904</text>
<text x="120.2" y="254.4">1N4148WS</text>
<text x="152.3" y="252.2">R6</text>
<text x="152.3" y="254.8">1k</text>
<text x="228.1" y="254.8">GND</text>
<text x="82.2" y="264.6">GND</text>
<text x="32.5" y="285.8">GND</text>
<text x="55.3" y="284.6">D1</text>
<text x="55.3" y="287.1">Green</text>
<text x="127.2" y="285.8">GND</text>
<text x="84.7" y="288.4">R5</text>
<text x="84.7" y="290.9">1k</text>
<text x="101.5" y="290.6">Silence</text>
<text x="104.5" y="288">SW2</text>
</g>
<g font-size="1.8" fill="#0f0f0f">
<text x="268.7" y="59.2" transform="rotate(-90 268.7 59.2)">AREF</text>
<text x="380.6" y="59.2" transform="rotate(-90 380.6 59.2)">REED_J</text>
<text x="410.7" y="59.2" transform="rotate(-90 410.7 59.2)">REED</text>
<text x="103.2" y="62.7">BAT_SW</text>
<text x="340.2" y="62.7">REED_J</text>
<text x="430.2" y="62.7">REED_J</text>
<text x="298.7" y="80.4" transform="rotate(-90 298.7 80.4)">RESET</text>
<text x="380.6" y="79.5" transform="rotate(-90 380.6 79.5)">REED</text>
<text x="350.6" y="105.5" transform="rotate(-90 350.6 105.5)">REED</text>
<text x="232.2" y="110.9">AREF</text>
<text x="275" y="113.4">BUZ</text>
<text x="275" y="118.5">MOSI</text>
<text x="275" y="123.6">SCK</text>
<text x="275" y="121.1">MISO</text>
<text x="275" y="149">RESET</text>
<text x="275" y="161.7">REED</text>
<text x="275" y="159.2">BTN</text>
<text x="275" y="171.9">LED</text>
<text x="80.3" y="245" transform="rotate(-90 80.3 245)">BZ_N</text>
<text x="147.9" y="245" transform="rotate(-90 147.9 245)">BUZ</text>
<text x="122.1" y="248.5">BZ_N</text>
<text x="200.4" y="248.5">MISO</text>
<text x="201.2" y="251">SCK</text>
<text x="225.5" y="251">MOSI</text>
<text x="34.2" y="253.6">BZ_N</text>
<text x="62.9" y="253.6">BUZ_B</text>
<text x="199.2" y="253.6">RESET</text>
<text x="147.9" y="266.5" transform="rotate(-90 147.9 266.5)">BUZ_B</text>
<text x="80.3" y="281.2" transform="rotate(-90 80.3 281.2)">LED</text>
<text x="103" y="284.6">BTN</text>
<text x="66.9" y="294.8">D1_A</text>
</g>
<g font-size="1.8" fill="#a90000">
<text x="44.2" y="62.7">1</text>
<text x="44.2" y="65.3">2</text>
<text x="81.2" y="65">1</text>
<text x="122.8" y="65" transform="rotate(-90 122.8 65)">3</text>
<text x="352.2" y="62.7">1</text>
<text x="352.2" y="65.3">2</text>
<text x="73.6" y="67.5">2</text>
<text x="81.2" y="70.1">3</text>
<text x="113.7" y="70.1">1</text>
<text x="122.8" y="72.6" transform="rotate(-90 122.8 72.6)">2</text>
<text x="255.7" y="105.6" transform="rotate(-90 255.7 105.6)">4</text>
<text x="258.3" y="106.2" transform="rotate(-90 258.3 106.2)">18</text>
<text x="240.7" y="111">20</text>
<text x="268.7" y="111">12</text>
<text x="268.7" y="113.5">13</text>
<text x="240.7" y="116.1">19</text>
<text x="240.7" y="118.6">22</text>
<text x="268.7" y="116.1">14</text>
<text x="268.7" y="118.6">15</text>
<text x="268.7" y="121.1">16</text>
<text x="268.7" y="123.7">17</text>
<text x="269.3" y="126.2">7</text>
<text x="269.3" y="128.8">8</text>
<text x="268.7" y="133.8">23</text>
<text x="268.7" y="136.4">24</text>
<text x="268.7" y="138.9">25</text>
<text x="268.7" y="141.5">26</text>
<text x="268.7" y="144">27</text>
<text x="268.7" y="146.5">28</text>
<text x="268.7" y="149.1">29</text>
<text x="268.7" y="154.2">30</text>
<text x="268.7" y="156.7">31</text>
<text x="268.7" y="159.2">32</text>
<text x="269.3" y="161.8">1</text>
<text x="269.3" y="164.3">2</text>
<text x="269.3" y="166.9">9</text>
<text x="268.7" y="169.4">10</text>
<text x="268.7" y="171.9">11</text>
<text x="255.7" y="179.3" transform="rotate(-90 255.7 179.3)">3</text>
<text x="43.6" y="248.6">1</text>
<text x="82.6" y="250.8" transform="rotate(-90 82.6 250.8)">3</text>
<text x="210.2" y="248.6">1</text>
<text x="210.2" y="251.1">3</text>
<text x="219.1" y="248.6">2</text>
<text x="219.1" y="251.1">4</text>
<text x="43.6" y="253.6">2</text>
<text x="75.2" y="255.9">1</text>
<text x="210.2" y="253.6">5</text>
<text x="219.1" y="253.6">6</text>
<text x="82.6" y="258.4" transform="rotate(-90 82.6 258.4)">2</text>
</g>
</svg>
